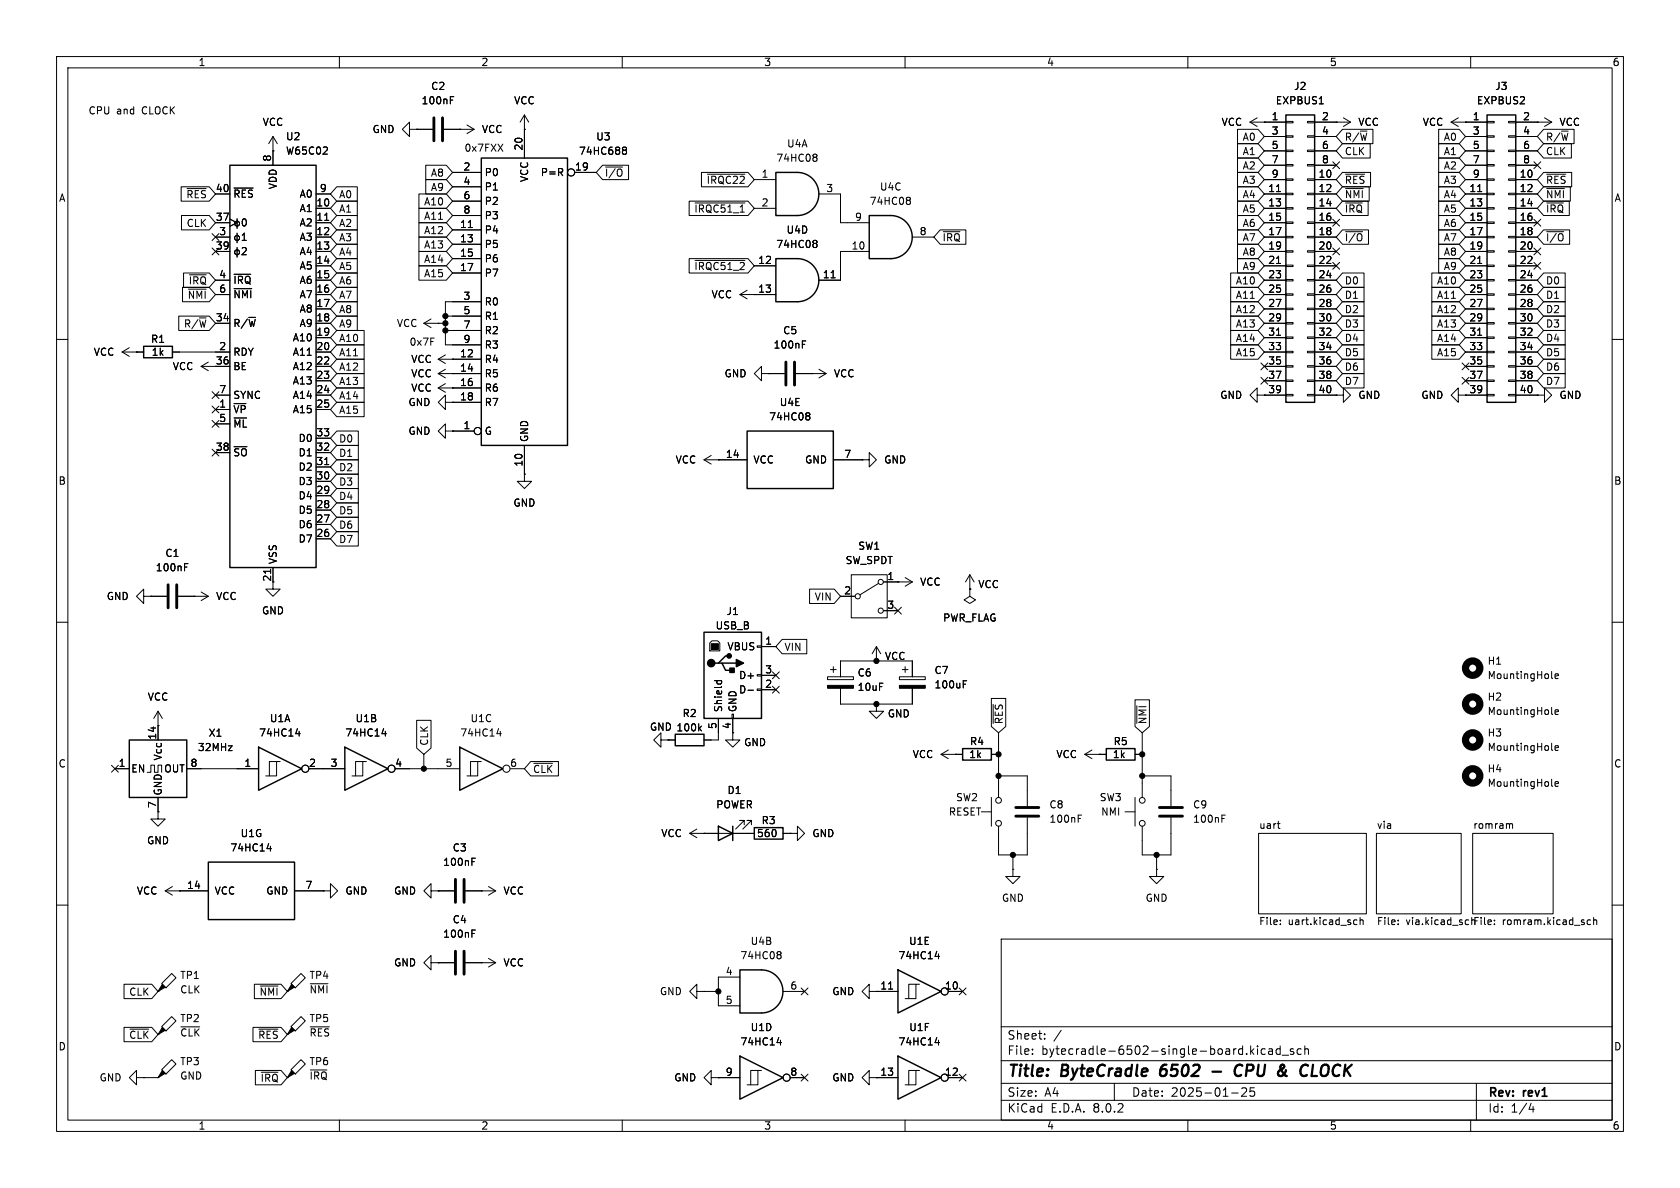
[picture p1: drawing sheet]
<svg xmlns="http://www.w3.org/2000/svg" width="297mm" height="210mm" viewBox="0 0 297 210" stroke-linecap="round" stroke-linejoin="round" font-family="sans-serif">
<g fill="none" stroke="#000" stroke-width=".18">
<path d="M10 10h277v190h-277zM12 12h273v186h-273zM60 10v2M79.6 17.7h.4M79.6 17.1h.6M110 10v2M160 10v2M210 10v2M233.2 18.4h.8M260 10v2M32 33h5l1.1 1.3-1.1 1.3h-5zM32.1 38.1h4.9l1.1 1.3-1.1 1.2h-4.9z"/>
<path d="M33.1 33.3h3.3M38.1 39.4h2.5M38.1 34.3h2.5M40.6 38.7l1.3 .7-1.3 .6M41.4 33.2h3.3M41.9 38.7v1.7M42.9 38.8l.2-.1a.68 .68 0 0 1 .5 .6 .68 .68 0 0 1-.5 .6l-.2-.1-.1-.3zM48.3 26.7h.1M48.3 24.1l-.8 1.3M48.3 24.1v5.1M48.3 24.1l.7 1.3M55.9 36.8h2.5"/>
<path d="M55.9 39.4h2.5M55.9 34.3h2.5M57.1 27.2h.8M57.4 39h.7M57.8 26.1v.4M59.5 35.6h3.7v2.5h-3.7l-1.1-1.3zM59.5 33h3.7v2.6h-3.7l-1.1-1.3zM59.5 38.1h3.7v2.5h-3.7l-1.1-1.2zM72.4 22.9v-1.3l-1.3 1.3 1.3 1.2v-1.2h1.3M73.7 22.9h.1M73.7 22.9h2.8M74.1 36.8h4.8l1.1 1.3-1.1 1.3h-4.8z"/>
<path d="M74.1 39.4h4.8l1.1 1.2-1.1 1.3h-4.8zM74.1 34.3h4.8l1.1 1.3-1.1 1.2h-4.8zM75.3 31.7h3.6l1.1 1.3-1.1 1.3h-3.6zM75.3 29.2h3.6l1.1 1.3-1.1 1.3h-3.6zM78.5 22.9h5.3M80 30.5h5.1M80 33h5.1M80 35.6h5.1M80 38.1h5.1M81.3 22.9h.1M82.5 22.1l1.3 .8M83.8 22.9l-1.3 .7"/>
<path d="M92.7 22.9h.1M92.7 20.3v7.6M92.7 20.3l-.8 1.3M92.7 20.3l.8 1.3M101.6 30.5h3.8M106.5 29.2h4.6v2.6h-4.6l-1.1-1.3zM107.1 29.5h3M110.2 26.5l.1 .1M110.2 26.1l.3-.1 .2 .1 .1 .2-.3 .3M110.3 26.6h.2M110.3 26.6h-.1M110.5 26.6l.3 .2-.1 .4-.2 .1-.3-.1"/>
<path d="M121.8 35.6h10.4l1.1 1.2-1.1 1.3h-10.4zM122.9 35.9h8.8M124 30.5h8.2l1.1 1.3-1.1 1.2h-8.2zM125.1 30.8h6.6M133.3 36.8h3.9M133.3 31.8h3.9M144 27.2h.2l.2 .3-.2 .3M144 27.8h.2M144.2 27.8l.2 .2v.3l-.1 .2h-.3M144.8 34.3h3.8v5.1h5.1M160.5 34.9h.2l.2 .2-.2 .3M160.5 35.4h.2"/>
<path d="M160.7 35.4l.2 .3v.2l-.1 .2h-.3M218.8 38.1h3.6l1.1 1.3-1.1 1.2h-3.6zM218.8 22.9h3.6l1.1 1.2-1.1 1.3h-3.6zM218.8 35.6h3.6l1.1 1.2-1.1 1.3h-3.6zM218.8 30.5h3.6l1.1 1.3-1.1 1.2h-3.6zM218.8 27.9h3.6l1.1 1.3-1.1 1.3h-3.6zM218.8 25.4h3.6l1.1 1.3-1.1 1.2h-3.6zM218.8 33h3.6l1.1 1.3-1.1 1.3h-3.6zM221 21.6h6.3M221 21.6l1.2 .8M222.2 20.8l-1.2 .8M223.5 21.6h.1"/>
<path d="M223.5 36.8h3.8M223.5 39.4h3.8M223.5 34.3h3.8M223.5 31.8h3.8M223.5 24.1h3.8M223.5 26.7h3.8M223.5 29.2h3.8M225.7 33.9h.7M227.3 39.2h1.3v.3h-1.3zM227.3 36.7h1.3v.3h-1.3zM227.3 34.2h1.3v.2h-1.3zM227.3 31.6h1.3v.3h-1.3z"/>
<path d="M227.3 29.1h1.3v.2h-1.3zM227.3 26.5h1.3v.3h-1.3zM227.3 24h1.3v.3h-1.3zM227.3 21.5h1.3v.2h-1.3zM231.1 39.2h1.3v.3h-1.3zM231.1 36.7h1.3v.3h-1.3zM231.1 34.2h1.3v.2h-1.3zM231.1 31.6h1.3v.3h-1.3zM231.1 29.1h1.3v.2h-1.3zM231.1 26.5h1.3v.3h-1.3zM231.1 24h1.3v.3h-1.3zM231.1 21.5h1.3v.2h-1.3z"/>
<path d="M232.4 36.8h3.8M232.4 39.4h3.8M232.4 34.3h3.8M232.4 21.6h6.4M232.4 31.8h3.8M232.4 24.1h3.8M232.4 26.7h3.8M232.4 29.2h3.8M235.6 38.8l1.2 1.2M235.6 28.6l1.2 1.2M236.2 21.6h.1M236.8 38.8l-1.2 1.2"/>
<path d="M236.8 28.6l-1.2 1.2M237.3 35.6h4.6v2.5h-4.6l-1.1-1.3zM237.3 25.4h4.9v2.5h-4.9l-1.1-1.2zM237.3 22.9h5.4v2.5h-5.4l-1.1-1.3zM237.3 30.5h5v2.5h-5l-1.1-1.2zM237.3 33h4.8v2.6h-4.8l-1.1-1.3zM237.5 20.8l1.3 .8M237.9 35.9h2.9M237.9 33.3h3.1M237.9 30.8h3.4M238.8 21.6l-1.3 .8M254.3 27.9h3.7l1.1 1.3-1.1 1.3h-3.7z"/>
<path d="M254.3 25.4h3.7l1.1 1.3-1.1 1.2h-3.7zM254.3 22.9h3.7l1.1 1.2-1.1 1.3h-3.7zM254.3 30.5h3.7l1.1 1.3-1.1 1.2h-3.7zM254.3 33h3.7l1.1 1.3-1.1 1.3h-3.7zM254.3 35.6h3.7l1.1 1.2-1.1 1.3h-3.7zM254.3 38.1h3.7l1.1 1.3-1.1 1.2h-3.7zM256.5 21.6h6.4M256.5 21.6l1.3 .8M257.8 20.8l-1.3 .8M259.1 21.6h.1M259.1 36.8h3.8M259.1 39.4h3.8"/>
<path d="M259.1 34.3h3.8M259.1 31.8h3.8M259.1 24.1h3.8M259.1 26.7h3.8M259.1 29.2h3.8M261.2 33.9h.8M262.9 39.2h1.3v.3h-1.3zM262.9 36.7h1.3v.3h-1.3zM262.9 34.2h1.3v.2h-1.3zM262.9 31.6h1.3v.3h-1.3zM262.9 29.1h1.3v.2h-1.3zM262.9 26.5h1.3v.3h-1.3z"/>
<path d="M262.9 24h1.3v.3h-1.3zM262.9 21.5h1.3v.2h-1.3zM266.7 39.2h1.3v.3h-1.3zM266.7 36.7h1.3v.3h-1.3zM266.7 34.2h1.3v.2h-1.3zM266.7 31.6h1.3v.3h-1.3zM266.7 29.1h1.3v.2h-1.3zM266.7 26.5h1.3v.3h-1.3zM266.7 24h1.3v.3h-1.3zM266.7 21.5h1.3v.2h-1.3zM268 36.8h3.8M268 39.4h3.8"/>
<path d="M268 34.3h3.8M268 21.6h6.3M268 31.8h3.8M268 24.1h3.8M268 26.7h3.8M268 29.2h3.8M271.2 38.8l1.2 1.2M271.2 28.6l1.2 1.2M271.8 21.6h.1M272.4 38.8l-1.2 1.2M272.4 28.6l-1.2 1.2M272.9 35.6h4.5v2.5h-4.5l-1.1-1.3z"/>
<path d="M272.9 33h4.7v2.6h-4.7l-1.1-1.3zM272.9 25.4h4.9v2.5h-4.9l-1.1-1.2zM272.9 30.5h5v2.5h-5l-1.1-1.2zM272.9 22.9h5.4v2.5h-5.4l-1.1-1.3zM273 20.8l1.3 .8M273.4 35.9h3M273.4 33.3h3.2M273.4 30.8h3.4M274.3 21.6l-1.3 .8M10 60h2M31.6 55.9h5.4l1.1 1.3-1.1 1.2h-5.4zM32.3 50.8h4.7l1.1 1.3-1.1 1.2h-4.7z"/>
<path d="M32.4 48.3h4.6l1.1 1.2-1.1 1.3h-4.6zM33.3 51.1h3.1M33.5 48.6h2.9M37.5 41.3l1.2 1.2M37.5 43.8l1.2 1.3M38.1 57.2h2.5M38.1 41.9h2.5M38.1 44.5h2.5M38.1 49.5h2.5M38.1 52.1h2.5M38.7 41.3l-1.2 1.2M38.7 43.8l-1.2 1.3"/>
<path d="M41.4 48.5h2.9M41.4 51h3.1M41.9 41.2v1.7M41.9 43.8v1.7M42.8 42.5h.7M42.8 41.6l.4-.4v1.3M42.8 43.9l.5-.1 .2 .3-.7 .9h.7M55.9 57.2h2.5M55.9 41.9h2.5M55.9 44.5h2.5M55.9 47h2.5M55.9 49.5h2.5"/>
<path d="M55.9 52.1h2.5M55.9 54.6h2.5M55.9 59.7h2.5M59.5 43.2h3.7v2.5h-3.7l-1.1-1.2zM59.5 40.6h3.7v2.6h-3.7l-1.1-1.3zM59.5 55.9h3.7v2.5h-3.7l-1.1-1.2zM59.5 45.7h3.7v2.6h-3.7l-1.1-1.3zM59.5 50.8h3.7v2.5h-3.7l-1.1-1.2zM59.5 53.3h3.7v2.6h-3.7l-1.1-1.3zM59.5 48.3h3.7v2.5h-3.7l-1.1-1.3zM59.5 58.4h4.9v2.6h-4.9l-1.1-1.3zM74.1 47h4.8l1.1 1.3-1.1 1.2h-4.8z"/>
<path d="M74.1 41.9h4.8l1.1 1.3-1.1 1.3h-4.8zM74.1 44.4h4.8l1.1 1.3-1.1 1.3h-4.8zM74.9 57.2l1.3 .7M74.9 57.2h3.8M76.2 56.4l-1.3 .8M77.5 57.2h.1M78.7 55.9h6.4M78.7 58.4h6.4M80 40.6h5.1M80 43.2h5.1M80 45.7h5.1M80 48.3h5.1"/>
<path d="M82.8 40.2h.7M85.1 53.3h-6.4v7.7h6.4M121.8 45.7h10.4l1.1 1.3-1.1 1.3h-10.4zM122.9 46h8.8M130.8 52.1h6.4M130.8 52.1l1.3 .7M132.1 51.3l-1.3 .8M133.3 52.1h.1M133.3 47h3.9M144 42.5h.2l.2 .2-.2 .3M144 43h.2M144.2 43l.2 .3v.2l-.1 .2-.3 .1"/>
<path d="M146.9 49.1h.8M153.7 44.5h-5.1v5h-3.8M161.3 41.9h3.8M166.2 40.6h4.6v2.6h-4.6l-1.1-1.3zM166.8 41h2.9M217.6 48.3h4.8l1.1 1.2-1.1 1.3h-4.8zM217.6 50.8h4.8l1.1 1.3-1.1 1.2h-4.8zM217.6 53.3h4.8l1.1 1.3-1.1 1.3h-4.8zM217.6 55.9h4.8l1.1 1.3-1.1 1.2h-4.8zM217.6 58.4h4.8l1.1 1.3-1.1 1.3h-4.8zM218.8 40.6h3.6l1.1 1.3-1.1 1.3h-3.6zM218.8 45.7h3.6l1.1 1.3-1.1 1.3h-3.6z"/>
<path d="M218.8 43.2h3.6l1.1 1.3-1.1 1.2h-3.6zM223.5 57.2h3.8M223.5 41.9h3.8M223.5 44.5h3.8M223.5 47h3.8M223.5 49.5h3.8M223.5 52.1h3.8M223.5 54.6h3.8M223.5 59.7h3.8M225.7 46.6h.7M225.7 59.3h.7M227.3 59.6h1.3v.2h-1.3z"/>
<path d="M227.3 57h1.3v.3h-1.3zM227.3 54.5h1.3v.2h-1.3zM227.3 51.9h1.3v.3h-1.3zM227.3 49.4h1.3v.3h-1.3zM227.3 46.9h1.3v.2h-1.3zM227.3 44.3h1.3v.3h-1.3zM227.3 41.8h1.3v.2h-1.3zM231.1 59.6h1.3v.2h-1.3zM231.1 57h1.3v.3h-1.3zM231.1 54.5h1.3v.2h-1.3zM231.1 51.9h1.3v.3h-1.3zM231.1 49.4h1.3v.3h-1.3z"/>
<path d="M231.1 46.9h1.3v.2h-1.3zM231.1 44.3h1.3v.3h-1.3zM231.1 41.8h1.3v.2h-1.3zM232.4 57.2h3.8M232.4 41.9h3.8M232.4 44.5h3.8M232.4 47h3.8M232.4 49.5h3.8M232.4 52.1h3.8M232.4 54.6h3.8M232.4 59.7h3.8M235.6 43.8l1.2 1.3"/>
<path d="M235.6 46.4l1.2 1.2M236.8 43.8l-1.2 1.3M236.8 46.4l-1.2 1.2M237.3 40.6h4.6v2.6h-4.6l-1.1-1.3zM237.3 55.9h3.8v2.5h-3.8l-1.1-1.2zM237.3 53.3h3.8v2.6h-3.8l-1.1-1.3zM237.3 58.4h3.8v2.6h-3.8l-1.1-1.3zM237.3 50.8h3.8v2.5h-3.8l-1.1-1.2zM237.3 48.3h3.8v2.5h-3.8l-1.1-1.3zM237.9 41h3M253.1 55.9h4.9l1.1 1.3-1.1 1.2h-4.9zM253.1 58.4h4.9l1.1 1.3-1.1 1.3h-4.9z"/>
<path d="M253.1 53.3h4.9l1.1 1.3-1.1 1.3h-4.9zM253.1 50.8h4.9l1.1 1.3-1.1 1.2h-4.9zM253.1 48.3h4.9l1.1 1.2-1.1 1.3h-4.9zM254.3 40.6h3.7l1.1 1.3-1.1 1.3h-3.7zM254.3 43.2h3.7l1.1 1.3-1.1 1.2h-3.7zM254.3 45.7h3.7l1.1 1.3-1.1 1.3h-3.7zM259.1 57.2h3.8M259.1 41.9h3.8M259.1 44.5h3.8M259.1 47h3.8M259.1 49.5h3.8M259.1 52.1h3.8"/>
<path d="M259.1 54.6h3.8M259.1 59.7h3.8M261.2 46.6h.8M261.2 59.3h.8M262.9 59.6h1.3v.2h-1.3zM262.9 57h1.3v.3h-1.3zM262.9 54.5h1.3v.2h-1.3zM262.9 51.9h1.3v.3h-1.3zM262.9 49.4h1.3v.3h-1.3zM262.9 46.9h1.3v.2h-1.3zM262.9 44.3h1.3v.3h-1.3zM262.9 41.8h1.3v.2h-1.3z"/>
<path d="M266.7 59.6h1.3v.2h-1.3zM266.7 57h1.3v.3h-1.3zM266.7 54.5h1.3v.2h-1.3zM266.7 51.9h1.3v.3h-1.3zM266.7 49.4h1.3v.3h-1.3zM266.7 46.9h1.3v.2h-1.3zM266.7 44.3h1.3v.3h-1.3zM266.7 41.8h1.3v.2h-1.3zM268 57.2h3.8M268 41.9h3.8M268 44.5h3.8M268 47h3.8"/>
<path d="M268 49.5h3.8M268 52.1h3.8M268 54.6h3.8M268 59.7h3.8M271.2 46.4l1.2 1.2M271.2 43.8l1.2 1.3M272.4 46.4l-1.2 1.2M272.4 43.8l-1.2 1.3M272.9 53.3h3.8v2.6h-3.8l-1.1-1.3zM272.9 50.8h3.8v2.5h-3.8l-1.1-1.2zM272.9 40.6h4.6v2.6h-4.6l-1.1-1.3zM272.9 48.3h3.8v2.5h-3.8l-1.1-1.3z"/>
<path d="M272.9 55.9h3.8v2.5h-3.8l-1.1-1.2zM272.9 58.4h3.8v2.6h-3.8l-1.1-1.3zM273.4 41h3M285 60h2M21.6 62.2h3.8M21.6 62.2l1.3 .8M22.9 61.5l-1.3 .7M24.1 62.2h.1M30.5 62.2h10.1M35.6 64.8h5M35.6 64.8l1.2 .7M36.8 64l-1.2 .8"/>
<path d="M37.5 79.4l1.2 1.2M37.5 71.8l1.2 1.2M37.5 69.2l1.2 1.3M37.5 74.3l1.2 1.2M38.1 72.4h2.5M38.1 69.9h2.5M38.1 74.9h2.5M38.7 79.4l-1.2 1.2M38.7 71.8l-1.2 1.2M38.7 69.2l-1.2 1.3M38.7 74.3l-1.2 1.2M55.9 72.4h2.5"/>
<path d="M55.9 62.2h2.5M55.9 64.8h2.5M55.9 67.3h2.5M55.9 69.9h2.5M55.9 77.5h2.5M59.5 63.5h4.9v2.5h-4.9l-1.1-1.2zM59.5 61h4.9v2.5h-4.9l-1.1-1.3zM59.5 68.6h4.9v2.5h-4.9l-1.1-1.2zM59.5 66h4.9v2.6h-4.9l-1.1-1.3zM59.5 71.1h4.9v2.6h-4.9l-1.1-1.3zM59.5 78.7h3.8v2.6h-3.8l-1.1-1.3zM59.5 76.2h3.8v2.5h-3.8l-1.1-1.2z"/>
<path d="M77.5 66l1.2 .8M77.5 66h7.6M77.5 63.5l1.2 .8M77.5 63.5h7.6M77.5 68.6l1.2 .7M77.5 68.6h7.6M78.7 76.2v-1.3l-1.2 1.3 1.2 1.3v-1.3h1.3M78.7 71.1v-1.2l-1.2 1.2 1.2 1.3v-1.3h1.3M78.7 65.3l-1.2 .7M78.7 62.7l-1.2 .8M78.7 67.8l-1.2 .8M80 76.2h.1"/>
<path d="M80 66h.1M80 63.5h.1M80 68.6h.1M80 71.1h.1M80 76.2h3.8M80 71.1h5.1M92.7 78.7v5.1M134.6 66v-1.2l-1.3 1.2 1.3 1.3v-1.3h1.3M135.9 66h.1M135.9 66h2.8M140.7 66h5.3M141.8 60.9h.5"/>
<path d="M141.8 60.3h.7M142.7 73h.2l.3 .2-.3 .3M142.7 73.5h.2M142.9 73.5l.3 .3v.2l-.3 .2h-.2M143.5 66h.1M144.8 65.3l1.2 .7M146 66l-1.2 .8M217.6 61h4.8l1.1 1.2-1.1 1.3h-4.8zM222.2 69.9v-1.3l-1.2 1.3 1.2 1.2v-1.2h1.3M222.9 64.2l1.2 1.2M222.9 66.7l1.2 1.2M223.5 69.9h.1"/>
<path d="M223.5 62.2h3.8M223.5 64.8h3.8M223.5 67.3h3.8M223.5 69.9h3.8M224.1 64.2l-1.2 1.2M224.1 66.7l-1.2 1.2M227.3 69.7h1.3v.3h-1.3zM227.3 67.2h1.3v.2h-1.3zM227.3 64.6h1.3v.3h-1.3zM227.3 62.1h1.3v.3h-1.3zM231.1 69.7h1.3v.3h-1.3zM231.1 67.2h1.3v.2h-1.3z"/>
<path d="M231.1 64.6h1.3v.3h-1.3zM231.1 62.1h1.3v.3h-1.3zM232.4 62.2h3.8M232.4 64.8h3.8M232.4 67.3h3.8M232.4 69.9h3.8M236.2 69.9h1.3v-1.3l1.3 1.3-1.3 1.2v-1.2M236.2 69.9h.1M237.3 61h3.8v2.5h-3.8l-1.1-1.3zM237.3 66h3.8v2.6h-3.8l-1.1-1.3zM237.3 63.5h3.8v2.5h-3.8l-1.1-1.2zM253.1 61h4.9l1.1 1.2-1.1 1.3h-4.9z"/>
<path d="M257.8 69.9v-1.3l-1.3 1.3 1.3 1.2v-1.2h1.3M258.5 64.2l1.2 1.2M258.5 66.7l1.2 1.2M259.1 69.9h.1M259.1 62.2h3.8M259.1 64.8h3.8M259.1 67.3h3.8M259.1 69.9h3.8M259.7 64.2l-1.2 1.2M259.7 66.7l-1.2 1.2M262.9 69.7h1.3v.3h-1.3zM262.9 67.2h1.3v.2h-1.3z"/>
<path d="M262.9 64.6h1.3v.3h-1.3zM262.9 62.1h1.3v.3h-1.3zM266.7 69.7h1.3v.3h-1.3zM266.7 67.2h1.3v.2h-1.3zM266.7 64.6h1.3v.3h-1.3zM266.7 62.1h1.3v.3h-1.3zM268 62.2h3.8M268 64.8h3.8M268 67.3h3.8M268 69.9h3.8M271.8 69.9h1.2v-1.3l1.3 1.3-1.3 1.2v-1.2M271.8 69.9h.1"/>
<path d="M272.9 66h3.8v2.6h-3.8l-1.1-1.3zM272.9 61h3.8v2.5h-3.8l-1.1-1.3zM272.9 63.5h3.8v2.5h-3.8l-1.1-1.2zM32.6 99.6h.6M38.1 80h2.5M55.9 95.3h2.5M55.9 92.7h2.5M55.9 90.2h2.5M55.9 87.6h2.5M55.9 85.1h2.5M55.9 82.6h2.5M55.9 80h2.5"/>
<path d="M57.4 82.1h.7M59.5 94h3.8v2.5h-3.8l-1.1-1.2zM59.5 88.9h3.8v2.5h-3.8l-1.1-1.2zM59.5 91.4h3.8v2.6h-3.8l-1.1-1.3zM59.5 83.8h3.8v2.6h-3.8l-1.1-1.3zM59.5 86.4h3.8v2.5h-3.8l-1.1-1.3zM59.5 81.3h3.8v2.5h-3.8l-1.1-1.2zM92.7 83.8v1.3h1.3l-1.3 1.3-1.3-1.3h1.3M92.7 83.8h.1M124.5 81.3h7.6M124.5 81.3l1.2 .7M125.7 80.5l-1.2 .8"/>
<path d="M127 81.3h.1M147.3 81.3h5.1M152.4 81.3h1.3v-1.3l1.2 1.3-1.2 1.3v-1.3M152.4 81.3h.1M10 110h2M25.4 105.4v-1.3l-1.3 1.3 1.3 1.3v-1.3h1.3M26.7 105.4h.1M26.7 105.4h2.8M31.5 105.4h5.3M32.6 100.2h.5M34.3 105.4h.1M35.6 104.6l1.2 .8"/>
<path d="M36.8 105.4l-1.2 .8M47.8 100.6v.8M48.3 100.3v3.8h1.2l-1.2 1.3-1.3-1.3h1.3M125.5 113.7l.4-.4h1l.4 .4v1.4h-1.8zM133.9 119.3h.7v.2h-.7zM133.9 114.2h.7v.2h-.7zM134.6 114.3h2.6M134.6 119.4h2.6M136.6 118.8l1.2 1.2M137.8 118.8l-1.2 1.2M138.3 113h4.3v2.6h-4.3l-1.1-1.3zM143.1 104.1h4.4l1.1 1.3-1.1 1.3h-4.4z"/>
<path d="M146.3 119.6h4.6v.5h-4.6zM146.8 118.4h1M147.3 117.9v1M148.6 119.6v-2.8h12.7v2.8M148.6 105.4h2.5M150.5 101.6h6.3v7.6h-6.3zM154.9 116.8h.1M154.9 114.3l-.7 1.3M154.9 114.3v2.5M154.9 114.3l.8 1.3M155.3 103.1l-3.3 2.1M156.2 102.9h5.1"/>
<path d="M156.2 108h2.5M158.1 107.3l1.3 1.3M158.7 102.9h.1M159 119.6h4.6v.5h-4.6zM159.4 107.3l-1.3 1.3M159.5 118.4h1M160 117.9v1M160 102.1l1.3 .8M161.3 102.9l-1.3 .7M171.4 104.1v1.3l1.1 .6-1.1 .7-1-.7 1-.6M171.4 104.1h.1M171.4 101.6l-.7 1.3"/>
<path d="M171.4 101.6v2.5M171.4 101.6l.8 1.3M274.3 119.8l.2 .2M274.9 119.5l.6-.1v-.2l-.4-.1-.2 .2 .1 .6h.5M285 110h2M19.7 135.3l1.2 1.2M20.3 135.9h2.6M20.9 135.3l-1.2 1.2M26 136.5h.7v-1.2h.6v1.2h.6v-1.2h.7v1.2M27.9 128.3h.1M27.9 125.7v5.1M27.9 125.7l-.7 1.3"/>
<path d="M27.9 125.7l.8 1.3M33 135.9h12.7M48.9 134.6h-1.3v2.6M49.5 134.6h-.6v2.6h-1.9M52.3 129.7h.8M52.9 129.3v.8M54.6 135.9h6.4M64.1 134.6h-1.2v2.6M64.8 134.6h-.7v2.6h-1.9M67.5 129.7h.8M68.1 129.3v.8M69.8 135.9h11.5"/>
<path d="M73.7 127.3h2.5v4.9l-1.3 1.2-1.2-1.2zM74.9 133.4v2.5M84.5 134.6h-1.3v2.6M85.1 134.6h-.6v2.6h-2M87.8 129.7h.8M88.4 129.3v.8M90.2 135.9h2.5M93.8 134.6h4.9v2.6h-4.9l-1.1-1.3zM94.4 134.9h3.3M116.8 130.8v-1.3l-1.2 1.3 1.2 1.3v-1.3h1.3M118.1 130.8h.1M118.1 130.8h1.3"/>
<path d="M123.6 128.7l.4 .5M124 128.4l-.5 .4M126.3 120.3h1.3M126.8 120.3l-.1 .4M127 127v3.8h-2.5M127.5 120.3l.1 .4M129.4 126.2h.3v.8h-.3zM129.5 127v3.8h1.3l-1.3 1.3-1.2-1.3h1.2M132.2 122h1M133.9 121.8h.7v.2h-.7zM134.6 121.9h2.6M136.6 121.3l1.2 1.2"/>
<path d="M137.8 121.3l-1.2 1.2M148.6 121.7v2.8h12.7v-2.8M154.9 124.5v1.2h1.3l-1.3 1.3-1.2-1.3h1.2M154.9 124.5h.1M166.4 133.4h3.8M166.4 133.4l1.2 .7M167.6 132.6l-1.2 .8M168.9 133.4h.1M170.3 120.9h.4M170.3 120.3h.6M175.3 123.5h2.5v4.9l-1.3 1.1-1.2-1.1zM175.3 133.4h1.2"/>
<path d="M175.6 124.5v3.4M176.5 129.5v11.5M176.5 137.2h5.1v5.3M191.8 133.4h3.8M191.8 133.4l1.2 .7M193 132.6l-1.2 .8M194.3 133.4h.1M200.7 123.7h2.5v4.7l-1.3 1.1-1.2-1.1zM200.7 133.4h1.2M201 124.8v3.1M201.9 137.2h5.1v5.3M201.9 129.5v11.5"/>
<path d="M274.3 132.5l.2 .2M274.3 138.8l.2 .2M274.3 126.1l.2 .2M274.9 132.2l.6-.1v-.2l-.4-.1-.2 .2 .1 .6h.5M274.9 125.9l.6-.1v-.3h-.4l-.2 .1 .1 .6h.5M274.9 138.6l.6-.1v-.3h-.4l-.2 .1 .1 .6h.5M10 160h2M27.9 143.5v1.3h1.3l-1.3 1.3-1.2-1.3h1.2M27.9 143.5h.1M27.9 141v2.5M29.2 157.5h7.6M29.2 157.5l1.3 .7"/>
<path d="M30.5 156.7l-1.3 .8M31.7 157.5h.1M47.2 150h.8M47.8 149.6v.8M52.1 157.5h5M57.1 157.5h1.3v-1.3l1.3 1.3-1.3 1.3v-1.3M57.1 157.5h.1M76.2 157.5v-1.3l-1.3 1.3 1.3 1.3v-1.3h1.3M77.5 157.5h.1M77.5 157.5h2.8M82.3 157.5h5.3M83.4 152.3h.5"/>
<path d="M83.4 151.7h.6M85.1 157.5h.1M86.4 156.7l1.2 .8M87.6 157.5l-1.2 .7M121.9 147.3h11.4M121.9 147.3l1.3 .8M123.2 146.6l-1.3 .7M124.5 147.3h.1M131.6 145.8v-.8h-.8h.8l-1.6 1.6M132.8 145.8v-.8h-.7h.7l-1.5 1.6M138.4 147.3h1.3M139.7 147.3h1.3v-1.2l1.2 1.2-1.2 1.3v-1.3"/>
<path d="M139.7 147.3h.1M173.5 143.5h1.8M175.3 141v5.1M179.1 153.7v1.2h1.2l-1.2 1.3-1.3-1.3h1.3M179.1 153.7h.1M179.1 151.1v2.6M181.6 144.5v6.6h-5.1v-5M190.6 144.7h.4M190.6 144.1h.6M198.9 143.5h1.8M200.7 141v5.1M204.5 153.7v1.2h1.2l-1.2 1.3-1.3-1.3h1.3"/>
<path d="M204.5 153.7h.1M204.5 151.1v2.6M207 144.5v6.6h-5.1v-5M216 144.7h.4M216 144.1h.6M222.5 147.3h19.1v14.2h-19.1zM225.8 145.6h.5M226.1 146.4h.2M243.3 147.3h15v14.2h-15zM260.3 147.3h14.3v14.2h-14.3zM266.9 145.7h.4l.1 .7M285 160h2"/>
<path d="M21.9 174h4.9l1.1 1.3-1.1 1.2h-4.9zM27.9 175.3h.1M28.6 173.9l1.8-1.8 .7 .7-1.8 1.8zM45 174h4.7l1.1 1.3-1.1 1.2h-4.7zM46 174.3h3.1M51.4 173.9l1.8-1.8 .8 .7-1.8 1.8zM54.8 173.9h3.2M76.2 170.2v-1.3l-1.3 1.3 1.3 1.3v-1.3h1.3M77.5 170.2h.1M77.5 170.2h2.8M82.3 170.2h5.3M83.4 165h.5"/>
<path d="M83.4 164.4h.6M85.1 170.2h.1M86.4 169.4l1.2 .8M87.6 170.2l-1.2 .7M123.2 175.3v-1.3l-1.3 1.3 1.3 1.2v-1.2h1.3M124.5 175.3h.1M124.5 175.3h2.5M130.8 172.7h-3.8v5.1h3.8M137.6 168.2h.2l.3 .3-.3 .3M137.6 168.8h.2M137.8 168.8l.3 .2v.2l-.1 .2-.4 .1M138.4 175.3h3.8"/>
<path d="M141.6 174.7l1.2 1.2M142.8 174.7l-1.2 1.2M153.7 175.3v-1.3l-1.3 1.3 1.3 1.2v-1.2h1.2M154.9 175.3h.1M154.9 175.3h3.8M157.1 174.8h.7M161.9 174h-1.2v2.5M162.6 174h-.7v2.5h-1.9M165.3 169.1h.8M165.9 168.6v.9M167.6 175.3h2.6M169.6 174.7l1.2 1.2"/>
<path d="M170.8 174.7l-1.2 1.2M177 166h108v32h-108zM226.4 162.7v.1M226.4 163.3v.2M239.5 162.6l.4 .1M239.9 163.4l-.4 .1M240.4 162.7l.2-.1 .3 .1 .1 .8M240.4 162.2v1.3M247.2 163.3v.2M247.2 162.7v.1M264.2 163.3v.2M264.2 162.7v.1"/>
<path d="M281.2 162.7l-.4-.1-.2 .2 .1 .6h.5M281.7 162.7l.2-.1 .3 .1 .1 .8M281.7 162.2v1.3M21.9 181.6h4.9l1.1 1.3-1.1 1.3h-4.9zM23 181.9h3.3M24.1 190.5v-1.3l-1.2 1.3 1.2 1.3v-1.3h1.3M25.4 190.5h.1M25.4 190.5h2.5M27.9 190.5h.1M28.6 189.1l1.8-1.8 .7 .8-1.8 1.8zM28.6 181.5l1.8-1.8 .7 .8-1.8 1.7zM32 181.5h3.3"/>
<path d="M44.7 181.6h5l1.1 1.3-1.1 1.3h-5zM45.1 189.2h4.6l1.1 1.3-1.1 1.3h-4.6zM45.8 181.9h3.3M46.2 189.5h2.9M51.4 181.5l1.8-1.8 .8 .8-1.8 1.7zM51.4 189.1l1.8-1.8 .8 .8-1.8 1.8zM54.8 181.5h3.4M54.8 189.1h3M60 198v2M110 198v2M125.7 190.5v-1.3l-1.2 1.3 1.2 1.3v-1.3h1.3M127 190.5h.1"/>
<path d="M127 190.5h3.8M134 189.2h-1.3v2.6M134.6 189.2h-.6v2.6h-1.9M137.4 184.3h.8M138 183.9v.8M139.7 190.5h2.5M141.6 189.9l1.2 1.2M142.8 189.9l-1.2 1.2M153.7 190.5v-1.3l-1.3 1.3 1.3 1.3v-1.3h1.2M154.9 190.5h.1M154.9 190.5h3.8M160 198v2"/>
<path d="M161.9 189.2h-1.2v2.6M162.6 189.2h-.7v2.6h-1.9M165.3 184.3h.8M165.9 183.9v.8M167.6 190.5h2.6M169.6 189.9l1.2 1.2M170.8 189.9l-1.2 1.2M177 194.5h108M177 191.5h108M177 187.5h108M177 181.5h108M182.5 186.3v.1"/>
<path d="M182.5 185.5v.1M184.7 183.6v.1M184.7 182.8v.1M187.6 182.1l-1.3 2M197 191.5v3M210 198v2M217.7 193.2h1.2M219.5 192.4l.6-.1 .2 .1 .1 .3-.9 1.1h.9M221.7 192.3h-.7v.7l.2-.1h.5l.1 .3-.1 .5-.2 .1-.5-.1M222.3 184.9v.1M222.3 185.4v1M223.7 185.5l-.5-.1-.2 .3v.4l.1 .2h.6"/>
<path d="M224.3 185.5h.6l.1 .9M225 185.8h-.5a.29 .29 0 0 0-.3 .3 .29 .29 0 0 0 .3 .3l.5-.1M226.3 185.5l-.4-.1-.3 .3v.4l.1 .2h.6M226.3 184.9v1.5M226.7 186.5h1.1M228.7 185.5l-.4-.1-.2 .2 .1 .2 .5 .2v.3h-.6M230 185.5l-.4-.1-.3 .3v.4l.2 .2h.5M230.7 185.5l.2-.1 .3 .1 .1 .9M230.7 184.9v1.5M260 198v2M261 191.5v6.5M270.7 195l-.4 1.1h.9"/>
<path d="M271 195.6v1"/>
<circle cx="41.9" cy="39.5" r=".44"/>
<circle cx="101" cy="30.5" r=".63"/>
<circle cx="41.9" cy="42.1" r=".44"/>
<circle cx="41.9" cy="44.6" r=".44"/>
<circle cx="84.5" cy="76.2" r=".63"/>
<circle cx="151.6" cy="105.4" r=".46"/>
<circle cx="155.7" cy="108" r=".46"/>
<circle cx="155.7" cy="102.9" r=".46"/>
<circle cx="54" cy="135.9" r=".63"/>
<circle cx="69.2" cy="135.9" r=".63"/>
<circle cx="89.5" cy="135.9" r=".63"/>
<circle cx="176.5" cy="145.5" r=".51"/>
<circle cx="176.5" cy="141.5" r=".51"/>
<circle cx="201.9" cy="145.5" r=".51"/>
<circle cx="201.9" cy="141.5" r=".51"/>
<circle cx="167" cy="175.3" r=".63"/>
<circle cx="139.1" cy="190.5" r=".63"/>
<circle cx="167" cy="190.5" r=".63"/>
</g>
<path d="M205.3 188.7l-.2 1.1 .3 .4M205.3 189.1l-.2 .3M214.3 189.4h1.6M219.6 188.4a.88 .88 0 0 0-1 0 .88 .88 0 0 0-.3 1 .69 .69 0 0 0 .3 .7 .69 .69 0 0 0 .8-.1M231.9 190.2h.9" fill="none" stroke="#000" stroke-width=".4"/>
<g fill="none" stroke="#000" stroke-width=".25">
<path d="M40.6 29.2h15.3v71.1h-15.3zM85.1 27.9h15.2v50.8h-15.2zM137.2 30.5h3.8a3.8 3.8 0 0 1 3.8 3.8 3.8 3.8 0 0 1-3.8 3.8h-3.8zM153.7 38.1h3.8a3.8 3.8 0 0 1 3.8 3.8 3.8 3.8 0 0 1-3.8 3.8h-3.8zM227.3 20.3h5.1v50.8h-5.1zM262.9 20.3h5.1v50.8h-5.1zM137.2 45.7h3.8a3.8 3.8 0 0 1 3.8 3.8 3.8 3.8 0 0 1-3.8 3.8h-3.8zM25.4 61.2h5.1v2h-5.1zM132.1 76.2h15.2v10.2h-15.2zM124.5 111.8h10.1v15.2h-10.1zM127 117.2h.6l.7 1.3h1.2M127.6 117.2h2.6"/>
<path d="M128.9 116h-.6l-1.3 1.2h-.6M22.9 130.8h10.1v10.2h-10.1zM45.7 132.1l7.6 3.8-7.6 3.8zM61 132.1l7.6 3.8-7.6 3.8zM81.3 132.1l7.6 3.8-7.6 3.8zM119.4 129.8h5.1v2h-5.1zM170.2 132.3h5.1v2.1h-5.1zM195.6 132.3h5.1v2.1h-5.1zM36.8 152.4h15.3v10.2h-15.3zM127 146.1l2.5 1.2-2.5 1.3zM129.5 146.1v2.5M133.3 146.3h5.1v2h-5.1z"/>
<path d="M130.8 171.5h3.8a3.8 3.8 0 0 1 3.8 3.8 3.8 3.8 0 0 1-3.8 3.8h-3.8zM158.7 171.5l7.7 3.8-7.7 3.8zM130.8 186.7l7.6 3.8-7.6 3.8zM158.7 186.7l7.7 3.8-7.7 3.8z"/>
</g>
<g fill="none" stroke="#000" stroke-width=".51">
<path d="M76.7 20.8v4.1M78.2 20.8v4.1M138.9 64v4.1M140.5 64v4.1M29.7 103.4v4M31.2 103.4v4M80.5 155.4v4.1M82 155.4v4.1M179.6 144.3h4M179.6 142.7h4M205 144.3h4M205 142.7h4"/>
<path d="M80.5 168.1v4.1M82 168.1v4.1"/>
</g>
<g fill="#000" stroke="#000" stroke-width=".18">
<path d="M125.7 113.8h1.3v1h-1.3zM146.3 121.2h4.6v.5h-4.6zM159 121.2h4.6v.5h-4.6zM28.7 174l.5 .5-1.3 .8zM51.6 174l.5 .5-1.3 .8zM28.7 189.2l.5 .5-1.3 .8zM28.7 181.6l.5 .5-1.3 .8zM51.6 181.6l.5 .5-1.3 .8zM51.6 189.2l.5 .5-1.3 .8z"/>
<circle cx="78.7" cy="55.9" r=".46"/>
<circle cx="78.7" cy="58.4" r=".46"/>
<circle cx="78.7" cy="57.2" r=".46"/>
<circle cx="154.9" cy="116.8" r=".46"/>
<circle cx="74.9" cy="135.9" r=".46"/>
<circle cx="154.9" cy="124.5" r=".46"/>
<circle cx="176.5" cy="133.4" r=".46"/>
<circle cx="176.5" cy="137.2" r=".46"/>
<circle cx="201.9" cy="133.4" r=".46"/>
<circle cx="201.9" cy="137.2" r=".46"/>
<circle cx="179.1" cy="151.1" r=".46"/>
<circle cx="204.5" cy="151.1" r=".46"/>
<circle cx="127" cy="175.3" r=".46"/>
</g>
<g fill="none" stroke="#000" stroke-width="1.3">
<circle cx="260.4" cy="118.1" r="1.27"/>
<circle cx="260.4" cy="124.5" r="1.27"/>
<circle cx="260.4" cy="130.8" r="1.27"/>
<circle cx="260.4" cy="137.2" r="1.27"/>
</g>
<g fill="#000" stroke="#000" stroke-width=".25">
<path d="M129 118.1h.8v.8h-.8zM130.2 116.6l1.2 .6-1.2 .7z"/>
<circle cx="125.7" cy="117.2" r=".63"/>
<circle cx="128.9" cy="116" r=".38"/>
</g>
<g font-size="2.8">
<text x="178" y="190.9">Title:</text>
<text x="187.7" y="190.9">ByteCradle</text>
<text x="206" y="190.9">6502</text>
<text x="220.7" y="190.9">CPU</text>
<text x="229.1" y="190.9">&amp;</text>
<text x="233.9" y="190.9">CLOCK</text>
</g>
<g font-size="2.1">
<text x="178" y="184">Sheet:</text>
<text x="178" y="186.7">File:</text>
<text x="184.1" y="186.7">bytecradle-6502-single-board.kicad_sch</text>
<text x="178" y="196.9">KiCad</text>
<text x="178" y="194.1">Size:</text>
<text x="184.7" y="194.1">A4</text>
<text x="185.7" y="196.9">E.D.A.</text>
<text x="193.3" y="196.9">8.0.2</text>
<text x="200" y="194.1">Date:</text>
<text x="207" y="194.1">2025-01-25</text>
<text x="263" y="194.3">Rev:</text>
<text x="263" y="196.9">Id:</text>
<text x="267.1" y="196.9">1/4</text>
<text x="269.4" y="194.3">rev1</text>
</g>
<g font-size="1.8">
<text x="35" y="11.9">1</text>
<text x="85" y="11.9">2</text>
<text x="135" y="11.9">3</text>
<text x="185" y="11.9">4</text>
<text x="235" y="11.9">5</text>
<text x="285" y="11.9">6</text>
<text x="76.1" y="16.1">C2</text>
<text x="228.7" y="16.1">J2</text>
<text x="264.2" y="16.1">J3</text>
<text x="15.6" y="20.4">CPU</text>
<text x="20.6" y="20.4">and</text>
<text x="25.2" y="20.4">CLOCK</text>
<text x="46.3" y="22.5">VCC</text>
<text x="65.8" y="23.7">GND</text>
<text x="74.4" y="18.6">100nF</text>
<text x="85.1" y="23.7">VCC</text>
<text x="90.8" y="18.6">VCC</text>
<text x="215.9" y="22.5">VCC</text>
<text x="224.7" y="21.3">1</text>
<text x="224.7" y="23.9">3</text>
<text x="225.4" y="18.6">EXPBUS1</text>
<text x="233.6" y="21.3">2</text>
<text x="233.6" y="23.9">4</text>
<text x="240" y="22.5">VCC</text>
<text x="251.4" y="22.5">VCC</text>
<text x="260.3" y="21.3">1</text>
<text x="260.3" y="23.9">3</text>
<text x="261" y="18.6">EXPBUS2</text>
<text x="269.2" y="21.3">2</text>
<text x="269.2" y="23.9">4</text>
<text x="275.6" y="22.5">VCC</text>
<text x="48" y="28.6" transform="rotate(-90 48 28.6)">8</text>
<text x="50.5" y="25">U2</text>
<text x="50.5" y="27.5">W65C02</text>
<text x="82" y="27">0x7FXX</text>
<text x="92.5" y="26.7" transform="rotate(-90 92.5 26.7)">20</text>
<text x="102.3" y="27.6">74HC688</text>
<text x="105.3" y="25">U3</text>
<text x="137.1" y="28.8">74HC08</text>
<text x="139" y="26.3">U4A</text>
<text x="219.6" y="25.1">A0</text>
<text x="219.6" y="27.6">A1</text>
<text x="224.7" y="26.4">5</text>
<text x="224.7" y="29">7</text>
<text x="233.6" y="26.4">6</text>
<text x="233.6" y="29">8</text>
<text x="237.6" y="27.6">CLK</text>
<text x="237.6" y="25.1">R/~{W}</text>
<text x="255.2" y="27.6">A1</text>
<text x="255.2" y="25.1">A0</text>
<text x="260.3" y="26.4">5</text>
<text x="260.3" y="29">7</text>
<text x="269.2" y="26.4">6</text>
<text x="269.2" y="29">8</text>
<text x="273.2" y="27.6">CLK</text>
<text x="273.2" y="25.1">R/~{W}</text>
<text x="10.3" y="35.9">A</text>
<text x="32.8" y="35.2">~{RES}</text>
<text x="38.1" y="34">40</text>
<text x="41.1" y="35.2">~{RES}</text>
<text x="49.1" y="33.5" transform="rotate(-90 49.1 33.5)">VDD</text>
<text x="52.9" y="35.2">A0</text>
<text x="56.4" y="34">9</text>
<text x="59.8" y="35.2">A0</text>
<text x="76.1" y="34">A9</text>
<text x="76.1" y="31.4">A8</text>
<text x="81.8" y="30.2">2</text>
<text x="81.8" y="32.8">4</text>
<text x="81.8" y="35.3">6</text>
<text x="85.6" y="31.3">P0</text>
<text x="85.6" y="33.9">P1</text>
<text x="93.6" y="32.3" transform="rotate(-90 93.6 32.3)">VCC</text>
<text x="95.5" y="31.3">P=R</text>
<text x="101.6" y="30.2">19</text>
<text x="106.8" y="31.4">~{I/O}</text>
<text x="124.8" y="32.7">~{IRQC22}</text>
<text x="134.5" y="31.5">1</text>
<text x="146" y="34">3</text>
<text x="155.5" y="33.9">U4C</text>
<text x="219.6" y="32.7">A3</text>
<text x="219.6" y="30.2">A2</text>
<text x="219.6" y="35.2">A4</text>
<text x="224.1" y="34">11</text>
<text x="224.7" y="31.5">9</text>
<text x="233" y="31.5">10</text>
<text x="233" y="34">12</text>
<text x="237.6" y="32.7">~{RES}</text>
<text x="237.6" y="35.2">~{NMI}</text>
<text x="255.2" y="30.2">A2</text>
<text x="255.2" y="32.7">A3</text>
<text x="255.2" y="35.2">A4</text>
<text x="259.7" y="34">11</text>
<text x="260.3" y="31.5">9</text>
<text x="268.6" y="31.5">10</text>
<text x="268.6" y="34">12</text>
<text x="273.2" y="35.2">~{NMI}</text>
<text x="273.2" y="32.7">~{RES}</text>
<text x="285.3" y="35.9">A</text>
<text x="32.9" y="40.3">CLK</text>
<text x="38.1" y="39.1">37</text>
<text x="38.7" y="41.7">3</text>
<text x="52.9" y="37.7">A1</text>
<text x="52.9" y="40.2">A2</text>
<text x="55.8" y="36.6">10</text>
<text x="55.8" y="39.1">11</text>
<text x="55.8" y="41.7">12</text>
<text x="59.8" y="37.8">A1</text>
<text x="59.8" y="40.3">A2</text>
<text x="74.9" y="39.1">A11</text>
<text x="74.9" y="41.6">A12</text>
<text x="74.9" y="36.5">A10</text>
<text x="81.2" y="40.4">11</text>
<text x="81.8" y="37.8">8</text>
<text x="85.6" y="41.5">P4</text>
<text x="85.6" y="36.4">P2</text>
<text x="85.6" y="39">P3</text>
<text x="122.6" y="37.8">~{IRQC51_1}</text>
<text x="134.5" y="36.6">2</text>
<text x="139" y="41.5">U4D</text>
<text x="151.1" y="39.1">9</text>
<text x="153.7" y="36.4">74HC08</text>
<text x="162.5" y="41.7">8</text>
<text x="219.6" y="40.3">A6</text>
<text x="219.6" y="37.8">A5</text>
<text x="224.1" y="36.6">13</text>
<text x="224.1" y="39.1">15</text>
<text x="224.1" y="41.7">17</text>
<text x="233" y="36.6">14</text>
<text x="233" y="39.1">16</text>
<text x="233" y="41.7">18</text>
<text x="237.6" y="37.8">~{IRQ}</text>
<text x="255.2" y="37.8">A5</text>
<text x="255.2" y="40.3">A6</text>
<text x="259.7" y="36.6">13</text>
<text x="259.7" y="39.1">15</text>
<text x="259.7" y="41.7">17</text>
<text x="268.6" y="36.6">14</text>
<text x="268.6" y="39.1">16</text>
<text x="268.6" y="41.7">18</text>
<text x="273.2" y="37.8">~{IRQ}</text>
<text x="38.1" y="44.2">39</text>
<text x="52.9" y="42.8">A3</text>
<text x="52.9" y="45.3">A4</text>
<text x="52.9" y="47.9">A5</text>
<text x="55.8" y="44.2">13</text>
<text x="55.8" y="46.7">14</text>
<text x="59.8" y="45.4">A4</text>
<text x="59.8" y="42.9">A3</text>
<text x="59.8" y="47.9">A5</text>
<text x="74.9" y="44.1">A13</text>
<text x="74.9" y="46.7">A14</text>
<text x="81.2" y="42.9">13</text>
<text x="81.2" y="45.5">15</text>
<text x="85.6" y="44">P5</text>
<text x="85.6" y="46.6">P6</text>
<text x="122.6" y="47.9">~{IRQC51_2}</text>
<text x="133.9" y="46.7">12</text>
<text x="137.1" y="44">74HC08</text>
<text x="150.5" y="44.2">10</text>
<text x="166.5" y="42.9">~{IRQ}</text>
<text x="219.6" y="42.9">A7</text>
<text x="219.6" y="47.9">A9</text>
<text x="219.6" y="45.4">A8</text>
<text x="224.1" y="44.2">19</text>
<text x="224.1" y="46.7">21</text>
<text x="233" y="44.2">20</text>
<text x="233" y="46.7">22</text>
<text x="237.6" y="42.9">~{I/O}</text>
<text x="255.2" y="42.9">A7</text>
<text x="255.2" y="45.4">A8</text>
<text x="255.2" y="47.9">A9</text>
<text x="259.7" y="44.2">19</text>
<text x="259.7" y="46.7">21</text>
<text x="268.6" y="44.2">20</text>
<text x="268.6" y="46.7">22</text>
<text x="273.2" y="42.9">~{I/O}</text>
<text x="33.1" y="53">~{NMI}</text>
<text x="33.3" y="50.5">~{IRQ}</text>
<text x="38.7" y="49.3">4</text>
<text x="38.7" y="51.8">6</text>
<text x="41.1" y="50.4">~{IRQ}</text>
<text x="41.1" y="52.9">~{NMI}</text>
<text x="52.9" y="50.4">A6</text>
<text x="52.9" y="52.9">A7</text>
<text x="55.8" y="49.3">15</text>
<text x="55.8" y="51.8">16</text>
<text x="59.8" y="53">A7</text>
<text x="59.8" y="50.5">A6</text>
<text x="74.9" y="49.2">A15</text>
<text x="81.2" y="48">17</text>
<text x="81.8" y="53.1">3</text>
<text x="85.6" y="49.1">P7</text>
<text x="125.7" y="52.9">VCC</text>
<text x="133.9" y="51.8">13</text>
<text x="145.4" y="49.3">11</text>
<text x="218.4" y="50.5">A10</text>
<text x="218.4" y="53">A11</text>
<text x="224.1" y="49.3">23</text>
<text x="224.1" y="51.8">25</text>
<text x="233" y="49.3">24</text>
<text x="233" y="51.8">26</text>
<text x="237.6" y="53">D1</text>
<text x="237.6" y="50.5">D0</text>
<text x="253.9" y="53">A11</text>
<text x="253.9" y="50.5">A10</text>
<text x="259.7" y="49.3">23</text>
<text x="259.7" y="51.8">25</text>
<text x="268.6" y="49.3">24</text>
<text x="268.6" y="51.8">26</text>
<text x="273.2" y="53">D1</text>
<text x="273.2" y="50.5">D0</text>
<text x="32.4" y="58.1">R/~{W}</text>
<text x="38.1" y="56.9">34</text>
<text x="41.1" y="58">R/~{W}</text>
<text x="52.9" y="55.5">A8</text>
<text x="52.9" y="58">A9</text>
<text x="55.8" y="54.4">17</text>
<text x="55.8" y="56.9">18</text>
<text x="55.8" y="59.4">19</text>
<text x="59.8" y="58.1">A9</text>
<text x="59.8" y="55.6">A8</text>
<text x="70.1" y="58">VCC</text>
<text x="81.8" y="55.6">5</text>
<text x="81.8" y="58.2">7</text>
<text x="85.6" y="54.2">R0</text>
<text x="85.6" y="56.7">R1</text>
<text x="85.6" y="59.3">R2</text>
<text x="138.4" y="59.3">C5</text>
<text x="218.4" y="55.6">A12</text>
<text x="218.4" y="58.1">A13</text>
<text x="224.1" y="54.4">27</text>
<text x="224.1" y="56.9">29</text>
<text x="224.1" y="59.4">31</text>
<text x="233" y="54.4">28</text>
<text x="233" y="56.9">30</text>
<text x="233" y="59.4">32</text>
<text x="237.6" y="58.1">D3</text>
<text x="237.6" y="55.6">D2</text>
<text x="253.9" y="58.1">A13</text>
<text x="253.9" y="55.6">A12</text>
<text x="259.7" y="54.4">27</text>
<text x="259.7" y="56.9">29</text>
<text x="259.7" y="59.4">31</text>
<text x="268.6" y="54.4">28</text>
<text x="268.6" y="56.9">30</text>
<text x="268.6" y="59.4">32</text>
<text x="273.2" y="55.6">D2</text>
<text x="273.2" y="58.1">D3</text>
<text x="16.5" y="63.1">VCC</text>
<text x="26.6" y="60.8">R1</text>
<text x="26.7" y="63.1">1k</text>
<text x="30.4" y="65.6">VCC</text>
<text x="38.1" y="64.5">36</text>
<text x="38.7" y="62">2</text>
<text x="41.1" y="63.1">RDY</text>
<text x="41.1" y="65.6">BE</text>
<text x="51.7" y="60.6">A10</text>
<text x="51.7" y="63.1">A11</text>
<text x="51.7" y="65.6">A12</text>
<text x="55.8" y="62">20</text>
<text x="55.8" y="64.5">22</text>
<text x="59.8" y="65.7">A12</text>
<text x="59.8" y="60.6">A10</text>
<text x="59.8" y="63.2">A11</text>
<text x="72.3" y="61.3">0x7F</text>
<text x="72.6" y="64.4">VCC</text>
<text x="81.2" y="63.2">12</text>
<text x="81.2" y="65.8">14</text>
<text x="81.8" y="60.7">9</text>
<text x="85.6" y="64.4">R4</text>
<text x="85.6" y="61.8">R3</text>
<text x="136.7" y="61.8">100nF</text>
<text x="218.4" y="63.2">A15</text>
<text x="218.4" y="60.6">A14</text>
<text x="224.1" y="62">33</text>
<text x="224.1" y="64.5">35</text>
<text x="233" y="62">34</text>
<text x="233" y="64.5">36</text>
<text x="237.6" y="60.6">D4</text>
<text x="237.6" y="63.2">D5</text>
<text x="237.6" y="65.7">D6</text>
<text x="253.9" y="63.2">A15</text>
<text x="253.9" y="60.6">A14</text>
<text x="259.7" y="62">33</text>
<text x="259.7" y="64.5">35</text>
<text x="268.6" y="62">34</text>
<text x="268.6" y="64.5">36</text>
<text x="273.2" y="63.2">D5</text>
<text x="273.2" y="65.7">D6</text>
<text x="273.2" y="60.6">D4</text>
<text x="38.7" y="69.6">7</text>
<text x="41.1" y="70.7">SYNC</text>
<text x="51.7" y="68.2">A13</text>
<text x="51.7" y="70.7">A14</text>
<text x="55.8" y="67.1">23</text>
<text x="55.8" y="69.6">24</text>
<text x="59.8" y="70.8">A14</text>
<text x="59.8" y="68.3">A13</text>
<text x="72.1" y="72">GND</text>
<text x="72.6" y="66.9">VCC</text>
<text x="72.6" y="69.4">VCC</text>
<text x="81.2" y="68.3">16</text>
<text x="81.2" y="70.9">18</text>
<text x="85.6" y="66.9">R5</text>
<text x="85.6" y="69.4">R6</text>
<text x="85.6" y="72">R7</text>
<text x="128" y="66.9">GND</text>
<text x="137.8" y="72">U4E</text>
<text x="147.3" y="66.9">VCC</text>
<text x="215.6" y="70.7">GND</text>
<text x="224.1" y="67.1">37</text>
<text x="224.1" y="69.6">39</text>
<text x="233" y="67.1">38</text>
<text x="233" y="69.6">40</text>
<text x="237.6" y="68.3">D7</text>
<text x="240" y="70.7">GND</text>
<text x="251.2" y="70.7">GND</text>
<text x="259.7" y="67.1">37</text>
<text x="259.7" y="69.6">39</text>
<text x="268.6" y="67.1">38</text>
<text x="268.6" y="69.6">40</text>
<text x="273.2" y="68.3">D7</text>
<text x="275.6" y="70.7">GND</text>
<text x="38.7" y="72.1">1</text>
<text x="38.7" y="74.7">5</text>
<text x="41.1" y="73.3">~{VP}</text>
<text x="41.1" y="75.8">~{ML}</text>
<text x="51.7" y="73.3">A15</text>
<text x="55.8" y="72.1">25</text>
<text x="55.8" y="77.2">33</text>
<text x="59.8" y="73.3">A15</text>
<text x="72.1" y="77.1">GND</text>
<text x="81.8" y="75.9">1</text>
<text x="85.6" y="77.1">G</text>
<text x="135.9" y="74.5">74HC08</text>
<text x="38.1" y="79.8">38</text>
<text x="41.1" y="80.9">~{SO}</text>
<text x="52.7" y="83.4">D2</text>
<text x="52.7" y="80.9">D1</text>
<text x="52.7" y="78.3">D0</text>
<text x="55.8" y="82.3">31</text>
<text x="55.8" y="79.8">32</text>
<text x="59.8" y="81">D1</text>
<text x="59.8" y="78.4">D0</text>
<text x="59.8" y="83.5">D2</text>
<text x="92.5" y="82.6" transform="rotate(-90 92.5 82.6)">10</text>
<text x="93.6" y="78.2" transform="rotate(-90 93.6 78.2)">GND</text>
<text x="119.3" y="82.1">VCC</text>
<text x="128.2" y="81">14</text>
<text x="133.1" y="82.1">VCC</text>
<text x="142.2" y="82.1">GND</text>
<text x="149.2" y="81">7</text>
<text x="156.2" y="82.1">GND</text>
<text x="10.3" y="85.9">B</text>
<text x="52.7" y="88.5">D4</text>
<text x="52.7" y="86">D3</text>
<text x="55.8" y="89.9">28</text>
<text x="55.8" y="87.4">29</text>
<text x="55.8" y="84.8">30</text>
<text x="59.8" y="86">D3</text>
<text x="59.8" y="88.6">D4</text>
<text x="90.7" y="89.8">GND</text>
<text x="285.3" y="85.9">B</text>
<text x="52.7" y="93.6">D6</text>
<text x="52.7" y="91">D5</text>
<text x="55.8" y="95">26</text>
<text x="55.8" y="92.5">27</text>
<text x="59.8" y="91.1">D5</text>
<text x="59.8" y="93.7">D6</text>
<text x="27.4" y="101.2">100nF</text>
<text x="29.1" y="98.7">C1</text>
<text x="49.1" y="99.8" transform="rotate(-90 49.1 99.8)">VSS</text>
<text x="52.7" y="96.1">D7</text>
<text x="59.8" y="96.2">D7</text>
<text x="149.4" y="99.9">SW_SPDT</text>
<text x="151.6" y="97.4">SW1</text>
<text x="18.8" y="106.3">GND</text>
<text x="38.1" y="106.3">VCC</text>
<text x="48" y="102.9" transform="rotate(-90 48 102.9)">21</text>
<text x="143.9" y="106.4">VIN</text>
<text x="149.2" y="105.2">2</text>
<text x="156.8" y="102.6">1</text>
<text x="156.8" y="107.7">3</text>
<text x="162.6" y="103.7">VCC</text>
<text x="172.9" y="104.2">VCC</text>
<text x="46.2" y="108.8">GND</text>
<text x="126.4" y="111.5">USB_B</text>
<text x="128.3" y="108.9">J1</text>
<text x="166.6" y="110.1">PWR_FLAG</text>
<text x="128.5" y="115.2">VBUS</text>
<text x="135.2" y="114">1</text>
<text x="135.2" y="119.1">3</text>
<text x="138.6" y="115.3">VIN</text>
<text x="151.5" y="119.8">C6</text>
<text x="156.3" y="116.9">VCC</text>
<text x="165.1" y="119.4">C7</text>
<text x="262.9" y="117.7">H1</text>
<text x="26" y="124.1">VCC</text>
<text x="127.9" y="126" transform="rotate(-90 127.9 126)">Shield</text>
<text x="130.4" y="126" transform="rotate(-90 130.4 126)">GND</text>
<text x="130.6" y="122.8">D-</text>
<text x="130.6" y="120.2">D+</text>
<text x="135.2" y="121.7">2</text>
<text x="151.5" y="122.3">10uF</text>
<text x="165.1" y="121.9">100uF</text>
<text x="262.9" y="120.2">MountingHole</text>
<text x="262.9" y="124.1">H2</text>
<text x="27.7" y="130.9" transform="rotate(-90 27.7 130.9)">14</text>
<text x="36.8" y="130.4">X1</text>
<text x="45.7" y="130.4">74HC14</text>
<text x="47.6" y="127.9">U1A</text>
<text x="60.9" y="130.4">74HC14</text>
<text x="62.8" y="127.9">U1B</text>
<text x="75.9" y="131.9" transform="rotate(-90 75.9 131.9)">CLK</text>
<text x="81.3" y="130.4">74HC14</text>
<text x="83.1" y="127.9">U1C</text>
<text x="114.8" y="129.4">GND 100k</text>
<text x="120.6" y="127">R2</text>
<text x="126.7" y="129" transform="rotate(-90 126.7 129)">5</text>
<text x="129.3" y="129" transform="rotate(-90 129.3 129)">4</text>
<text x="156.9" y="127">GND</text>
<text x="171.4" y="131.9">R4</text>
<text x="177.5" y="128.1" transform="rotate(-90 177.5 128.1)">~{RES}</text>
<text x="196.8" y="131.9">R5</text>
<text x="202.9" y="128.1" transform="rotate(-90 202.9 128.1)">~{NMI}</text>
<text x="262.9" y="130.4">H3</text>
<text x="262.9" y="126.6">MountingHole</text>
<text x="10.3" y="135.9">C</text>
<text x="20.9" y="135.6">1</text>
<text x="23.1" y="136.8">EN</text>
<text x="28.8" y="134.5" transform="rotate(-90 28.8 134.5)">Vcc</text>
<text x="28.9" y="136.8">OUT</text>
<text x="33.6" y="135.6">8</text>
<text x="34.9" y="133">32MHz</text>
<text x="43.1" y="135.6">1</text>
<text x="54.5" y="135.6">2</text>
<text x="58.3" y="135.6">3</text>
<text x="69.8" y="135.6">4</text>
<text x="78.7" y="135.6">5</text>
<text x="90.1" y="135.6">6</text>
<text x="94.1" y="136.8">~{CLK}</text>
<text x="131.5" y="132.1">GND</text>
<text x="161.3" y="134.2">VCC</text>
<text x="171.2" y="134.2">1k</text>
<text x="186.7" y="134.2">VCC</text>
<text x="196.6" y="134.2">1k</text>
<text x="262.9" y="132.9">MountingHole</text>
<text x="262.9" y="136.8">H4</text>
<text x="285.3" y="135.9">C</text>
<text x="27.7" y="142.9" transform="rotate(-90 27.7 142.9)">7</text>
<text x="28.8" y="140.7" transform="rotate(-90 28.8 140.7)">GND</text>
<text x="126.5" y="143.1">POWER</text>
<text x="128.5" y="140.6">D1</text>
<text x="168.9" y="141.8">SW2</text>
<text x="185.4" y="143.1">C8</text>
<text x="194.3" y="141.8">SW3</text>
<text x="210.8" y="143.1">C9</text>
<text x="262.9" y="139.3">MountingHole</text>
<text x="25.9" y="149.5">GND</text>
<text x="42.4" y="148.2">U1G</text>
<text x="116.8" y="148.2">VCC</text>
<text x="133.7" y="148.2">560</text>
<text x="134.5" y="145.9">R3</text>
<text x="143.5" y="148.2">GND</text>
<text x="167.6" y="144.4">RESET</text>
<text x="185.4" y="145.6">100nF</text>
<text x="194.6" y="144.4">NMI</text>
<text x="210.8" y="145.6">100nF</text>
<text x="222.5" y="146.6">uart</text>
<text x="243.3" y="146.6">via</text>
<text x="260.3" y="146.6">romram</text>
<text x="40.6" y="150.7">74HC14</text>
<text x="78.2" y="153.3">100nF</text>
<text x="79.9" y="150.7">C3</text>
<text x="24.1" y="158.3">VCC</text>
<text x="33" y="157.2">14</text>
<text x="37.8" y="158.3">VCC</text>
<text x="47" y="158.3">GND</text>
<text x="53.9" y="157.2">7</text>
<text x="61" y="158.3">GND</text>
<text x="69.6" y="158.3">GND</text>
<text x="88.9" y="158.3">VCC</text>
<text x="177" y="159.6">GND</text>
<text x="202.4" y="159.6">GND</text>
<text x="78.2" y="166">100nF</text>
<text x="79.9" y="163.4">C4</text>
<text x="132.6" y="167.2">U4B</text>
<text x="160.6" y="167.2">U1E</text>
<text x="222.5" y="163.9">File:</text>
<text x="227.7" y="163.9">uart.kicad_sch</text>
<text x="243.3" y="163.9">File:</text>
<text x="248.6" y="163.9">via.kicad_sch File:</text>
<text x="265.6" y="163.9">romram.kicad_sch</text>
<text x="31.8" y="173.3">TP1</text>
<text x="54.6" y="173.3">TP4</text>
<text x="69.6" y="171">GND</text>
<text x="88.9" y="171">VCC</text>
<text x="128.2" y="172.5">4</text>
<text x="130.8" y="169.8">74HC08</text>
<text x="158.7" y="169.8">74HC14</text>
<text x="22.7" y="176.2">CLK</text>
<text x="31.8" y="175.8">CLK</text>
<text x="45.8" y="176.2">~{NMI}</text>
<text x="54.6" y="175.8">~{NMI}</text>
<text x="116.6" y="176.1">GND</text>
<text x="128.2" y="177.5">5</text>
<text x="139.6" y="175">6</text>
<text x="147" y="176.1">GND</text>
<text x="155.5" y="175">11</text>
<text x="167" y="175">10</text>
<text x="10.3" y="185.9">D</text>
<text x="22.7" y="183.8">~{CLK}</text>
<text x="31.8" y="180.9">TP2</text>
<text x="31.8" y="183.4">~{CLK}</text>
<text x="45.5" y="183.8">~{RES}</text>
<text x="54.6" y="180.9">TP5</text>
<text x="54.6" y="183.4">~{RES}</text>
<text x="130.8" y="185">74HC14</text>
<text x="132.6" y="182.5">U1D</text>
<text x="158.7" y="185">74HC14</text>
<text x="160.6" y="182.5">U1F</text>
<text x="285.3" y="185.9">D</text>
<text x="17.5" y="191.4">GND</text>
<text x="31.8" y="188.5">TP3</text>
<text x="31.8" y="191">GND</text>
<text x="46" y="191.5">~{IRQ}</text>
<text x="54.6" y="188.5">TP6</text>
<text x="54.6" y="191">~{IRQ}</text>
<text x="119.1" y="191.4">GND</text>
<text x="128.2" y="190.2">9</text>
<text x="139.6" y="190.2">8</text>
<text x="147" y="191.4">GND</text>
<text x="155.5" y="190.2">13</text>
<text x="167" y="190.2">12</text>
<text x="35" y="199.9">1</text>
<text x="85" y="199.9">2</text>
<text x="135" y="199.9">3</text>
<text x="185" y="199.9">4</text>
<text x="235" y="199.9">5</text>
<text x="285" y="199.9">6</text>
</g>
</svg>
